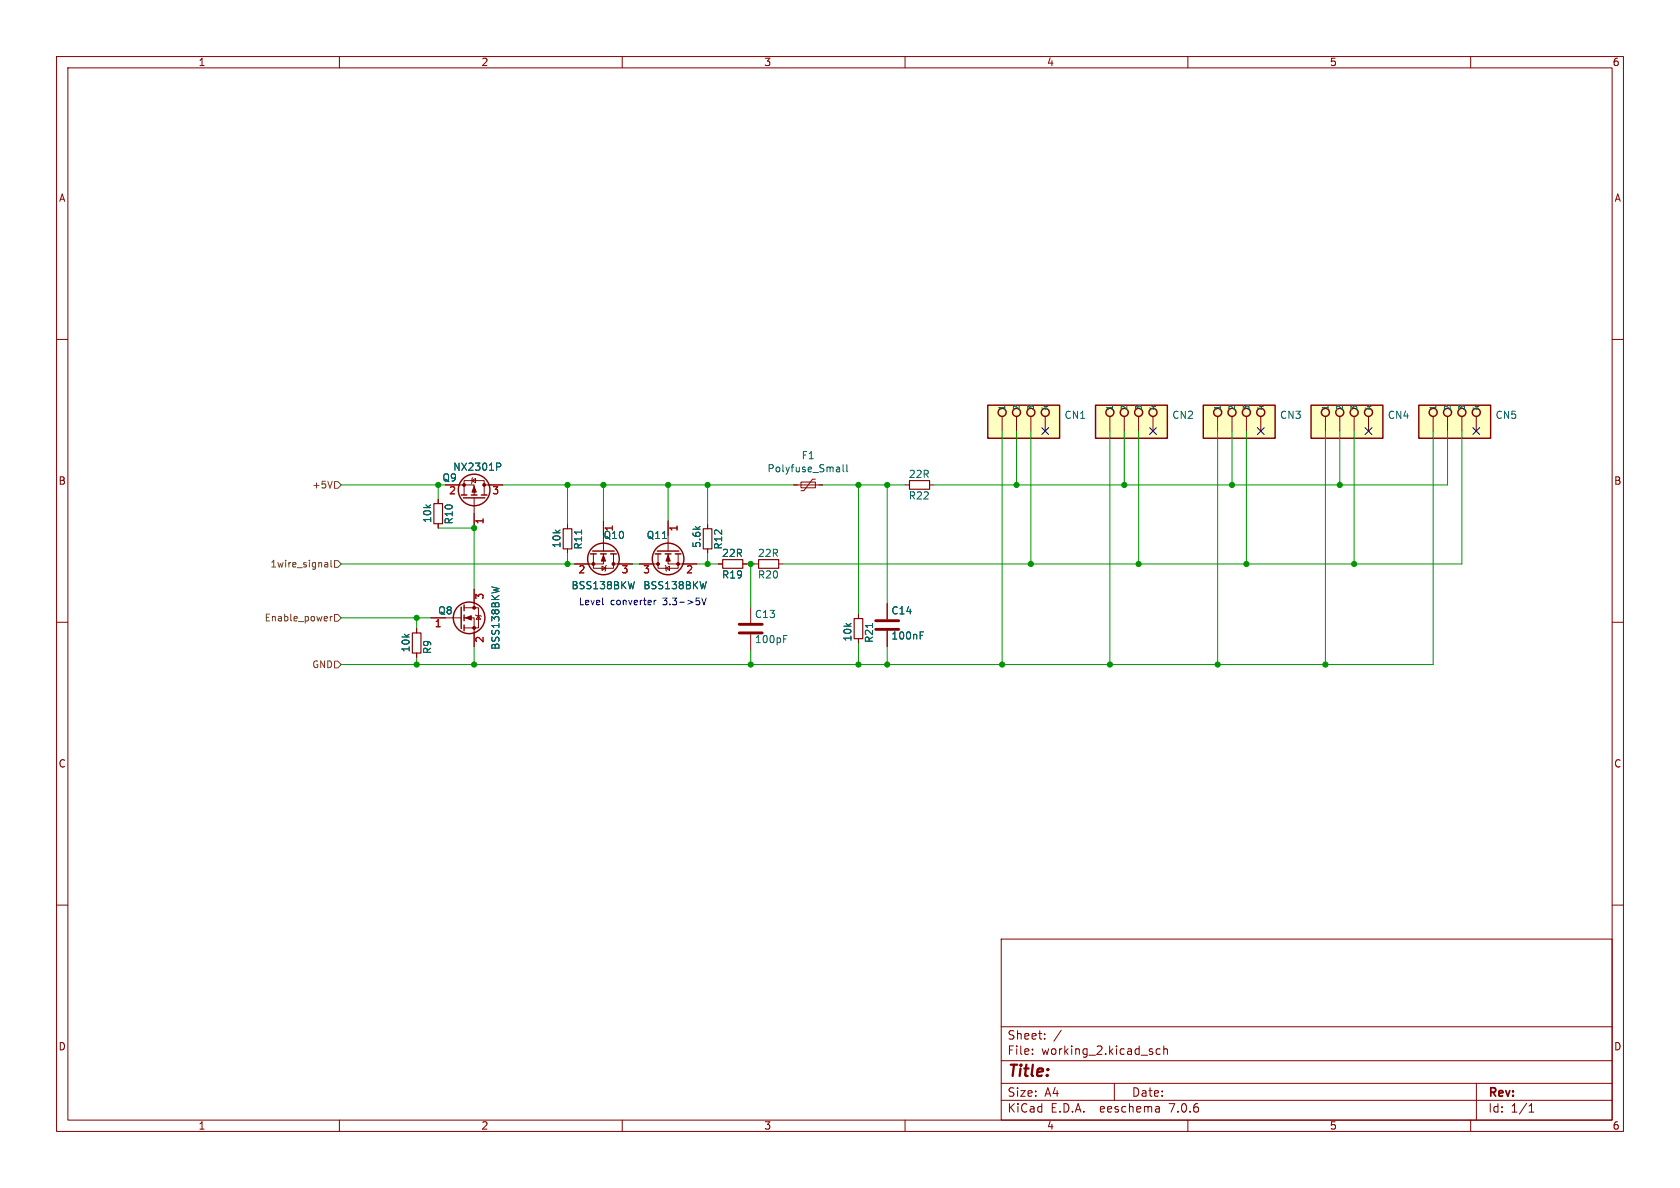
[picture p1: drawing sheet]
<svg xmlns="http://www.w3.org/2000/svg" width="297mm" height="210mm" viewBox="0 0 297 210" stroke-linecap="round" stroke-linejoin="round" font-family="sans-serif">
<g fill="none" stroke="#840000" stroke-width=".18">
<path d="M10 10h277v190h-277zM12 12h273v186h-273zM60 10v2M110 10v2M160 10v2M210 10v2M260 10v2M10 60h2M285 60h2M177.2 73.7v2.5M179.7 73.7v2.5M182.2 73.7v2.5"/>
<path d="M184.8 73.7v2.5M196.2 73.7v2.5M198.8 73.7v2.5M201.3 73.7v2.5M203.8 73.7v2.5M215.3 73.7v2.5M217.8 73.7v2.5M220.3 73.7v2.5M222.9 73.7v2.5M234.3 73.7v2.5M236.9 73.7v2.5M239.4 73.7v2.5"/>
<path d="M241.9 73.7v2.5M253.4 73.7v2.5M255.9 73.7v2.5M258.4 73.7v2.5M261 73.7v2.5M77.5 88.3v.7M77.5 92.6v.7M78.7 85.7h5.1v1.8M82 87.5v-2.5h3.6v2.5M83.4 85l.7-.4v.7zM83.6 84.5l-.2 .1v.7l-.1 .2M83.8 88v5.3"/>
<path d="M85.6 85.7h3.3M100.3 92.7v.8M100.3 97v.8M104.9 97.9v2.6h3.6v-2.6M106.7 97.9v1.8h-5.1M106.7 92.1v5.3M107.2 99.9l-.1 .2v.7l-.2 .2M108.5 99.7h3.3M113 99.7h3.3M116.3 97.9v2.6h3.6v-2.6M117.6 99.9l.1 .2v.7l.2 .2M118.1 97.9v1.8h5.1"/>
<path d="M118.1 92.1v5.3M125.1 92.7v.8M125.1 97v.8M127 99.7h.8M131.3 99.7h.8M133.3 99.7h.8M137.7 99.7h.7M140.3 85.7h5.1M141.6 85.2h2.5v1h-2.5zM144.1 84.7h-.5l-1.5 2h-.5M160 85.7h.8M164.3 85.7h.8"/>
<path d="M10 110h2M73.7 111.1v.8M73.7 115.4v.8M76.2 109.2h5.3M82 109.2h1.8v5.1M82 107.4h2.6v3.6h-2.6M83.8 104.1v3.3M84.1 108.7l.1 .1h.8l.1 .2M84.6 108.8l.4 .7h-.8zM106.4 100.1l.7 .4-.7 .3zM117.7 100.5l.7-.4v.7zM132.7 107.3v2.8"/>
<path d="M132.7 112.1v2.8M151.8 108.6v.7M151.8 112.9v.8M156.8 106.7v2.8M156.8 111.5v2.8M285 110h2M10 160h2M285 160h2M177 166h108v32h-108zM60 198v2M110 198v2M160 198v2"/>
<path d="M177 194.5h108M177 191.5h108M177 187.5h108M177 181.5h108M182.5 186.3v.1M182.5 185.5v.1M184.7 183.6v.1M184.7 182.8v.1M187.6 182.1l-1.3 2M197 191.5v3M204.9 195.7l.1 .9M205 196.5l-.2 .1"/>
<path d="M205 196h-.2M205.1 185.5l-.4-.1-.3 .3v.4l.1 .2h.6M205.7 185.5l.3-.1 .3 .1 .1 .9M205.7 184.9v1.5M210 198v2M260 198v2M261 191.5v6.5M270.3 196.6h.9M270.3 195.5l.4-.4v1.5"/>
</g>
<g fill="none" stroke="#840000" stroke-width=".25">
<path d="M174.6 71.6h12.7v5.9h-12.7zM193.7 71.6h12.7v5.9h-12.7zM212.7 71.6h12.7v5.9h-12.7zM231.8 71.6h12.7v5.9h-12.7zM250.8 71.6h12.7v5.9h-12.7zM81.5 87.5h1M81.9 88h3.8M83.3 87.5h1M85.1 87.5h1M104.4 97.9h1M104.8 97.4h3.8M106.2 97.9h1"/>
<path d="M107.9 97.9h1.1M115.8 97.9h1M116.2 97.4h3.8M117.6 97.9h1M119.4 97.9h1M81.5 107.3v3.8M82 106.9v1.1M82 108.7v1M82 110.5v1"/>
<circle cx="177.2" cy="72.9" r=".71"/>
<circle cx="179.7" cy="72.9" r=".71"/>
<circle cx="182.2" cy="72.9" r=".71"/>
<circle cx="184.8" cy="72.9" r=".71"/>
<circle cx="196.2" cy="72.9" r=".71"/>
<circle cx="198.8" cy="72.9" r=".71"/>
<circle cx="201.3" cy="72.9" r=".71"/>
<circle cx="203.8" cy="72.9" r=".71"/>
<circle cx="215.3" cy="72.9" r=".71"/>
<circle cx="217.8" cy="72.9" r=".71"/>
<circle cx="220.3" cy="72.9" r=".71"/>
<circle cx="222.9" cy="72.9" r=".71"/>
<circle cx="234.3" cy="72.9" r=".71"/>
<circle cx="236.9" cy="72.9" r=".71"/>
<circle cx="239.4" cy="72.9" r=".71"/>
<circle cx="241.9" cy="72.9" r=".71"/>
<circle cx="253.4" cy="72.9" r=".71"/>
<circle cx="255.9" cy="72.9" r=".71"/>
<circle cx="258.4" cy="72.9" r=".71"/>
<circle cx="261" cy="72.9" r=".71"/>
<circle cx="83.8" cy="86.6" r="2.79"/>
<circle cx="106.7" cy="98.8" r="2.79"/>
<circle cx="118.1" cy="98.8" r="2.79"/>
<circle cx="82.9" cy="109.2" r="2.79"/>
</g>
<g fill="#840000" stroke="#840000" stroke-width=".18">
<path d="M106.7 98.2l.4 1h-.8z"/>
<path d="M118.1 98.2l.4 1h-.8z"/>
<path d="M82.3 109.2l1-.4v.8z"/>
<path d="M83.8 86l.4 1h-.8z"/>
<circle cx="104.9" cy="99.7" r=".25"/>
<circle cx="108.5" cy="99.7" r=".25"/>
<circle cx="119.9" cy="99.7" r=".25"/>
<circle cx="116.3" cy="99.7" r=".25"/>
<circle cx="83.8" cy="111" r=".25"/>
<circle cx="83.8" cy="107.4" r=".25"/>
<circle cx="82" cy="85.7" r=".25"/>
<circle cx="85.6" cy="85.7" r=".25"/>
</g>
<g fill="none" stroke="#006464" stroke-width=".18">
<path d="M87.8 81.9h.5l.2 .2-.1 .4h-.6M102.8 93.7v.7M148.3 82.6l.1 .1v.7M148.4 83.3l-.4 .1M148.4 82.9h-.4M149 82.1v1.1l.2 .2M149.7 82.1v1.1l.2 .2M86.9 103.7l1.3 .3M112.2 102.8l-.3 1.3M124.9 102.8l-.3 1.3M138.5 112.9h.5M138.5 112.3h.6"/>
<path d="M154.2 110.2v.7M162.7 112.3h.4M162.7 111.7h.6"/>
</g>
<path d="M76.7 89h1.5v3.6h-1.5zM99.6 93.5h1.5v3.5h-1.5zM124.3 93.5h1.6v3.5h-1.6zM127.8 98.9h3.5v1.6h-3.5zM134.1 98.9h3.6v1.6h-3.6zM160.8 85h3.5v1.5h-3.5zM72.9 111.9h1.5v3.5h-1.5zM151 109.3h1.5v3.6h-1.5z" fill="none" stroke="#840000" stroke-width=".2"/>
<g fill="#ffffc2" stroke="#ffffc2" stroke-width=".18">
<path d="M231.8 71.6h12.7v5.9h-12.7z"/>
<path d="M212.7 71.6h12.7v5.9h-12.7z"/>
<path d="M250.8 71.6h12.7v5.9h-12.7z"/>
<path d="M193.7 71.6h12.7v5.9h-12.7z"/>
<path d="M174.6 71.6h12.7v5.9h-12.7z"/>
</g>
<path d="M130.7 111.9h4M130.7 110.4h4M154.8 111.3h4.1M154.8 109.7h4.1" fill="none" stroke="#840000" stroke-width=".51"/>
<path d="M57.4 99.5h.5v.7M57.9 99.7l-.4 .1-.1 .2M58.5 99v1.1l.2 .1M58.7 85.1l-.4 1.2M59.1 85.1h.6l.6 .6-.6 .6h-.6zM59.1 99.1h.6l.6 .6-.6 .6h-.6zM57.4 100.1l.1 .1h.4M58.4 109v.8M58.7 109l-.3 .2M59.1 116.9h.6l.6 .6-.6 .6h-.6zM59.1 108.6h.6l.6 .6-.6 .6h-.6z" fill="none" stroke="#725600" stroke-width=".18"/>
<path d="M106.6 106.9h.1M115.6 106.1v.8M116 106.1l-.4 .2M124.1 105.7l.3 1.2 .4-1.2" fill="none" stroke="#0000c2" stroke-width=".18"/>
<g fill="none" stroke="#009600" stroke-width=".18">
<path d="M177.2 76.2v41.3M179.7 76.2v9.5M182.2 76.2v23.5M196.2 76.2v41.3M198.8 76.2v9.5M201.3 76.2v23.5M215.3 76.2v41.3M217.8 76.2v9.5M220.3 76.2v23.5M234.3 76.2v41.3M236.9 76.2v9.5M239.4 76.2v23.5"/>
<path d="M253.4 76.2v41.3h-193.1M255.9 76.2v9.5h-90.8M258.4 76.2v23.5h-120M60.3 85.7h18.4M60.3 99.7h41.3M77.5 93.3h6.3v10.8M77.5 85.7v2.6M88.9 85.7h51.4M100.3 85.7v7M100.3 97.8v1.9M106.7 85.7v6.4M111.8 99.7h1.2"/>
<path d="M118.1 85.7v6.4M123.2 99.7h3.8M125.1 85.7v7M125.1 97.8v1.9M132.1 99.7h1.2M132.7 99.7v7.6M145.4 85.7h14.6M151.8 85.7v22.9M156.8 85.7v21M60.3 109.2h15.9M73.7 109.2v1.9M73.7 116.2v1.3"/>
<path d="M83.8 114.3v3.2M132.7 114.9v2.6M151.8 113.7v3.8M156.8 114.3v3.2"/>
</g>
<path d="M184.2 75.6l1.2 1.2M185.4 75.6l-1.2 1.2M203.2 75.6l1.2 1.2M204.4 75.6l-1.2 1.2M222.3 75.6l1.2 1.2M223.5 75.6l-1.2 1.2M241.3 75.6l1.2 1.2M242.5 75.6l-1.2 1.2M260.4 75.6l1.2 1.2M261.6 75.6l-1.2 1.2" fill="none" stroke="#000084" stroke-width=".18"/>
<g fill="#009600" stroke="#009600" stroke-width=".18">
<circle cx="83.8" cy="117.5" r=".46"/>
<circle cx="100.3" cy="85.7" r=".46"/>
<circle cx="106.7" cy="85.7" r=".46"/>
<circle cx="83.8" cy="93.3" r=".46"/>
<circle cx="77.5" cy="85.7" r=".46"/>
<circle cx="73.7" cy="117.5" r=".46"/>
<circle cx="73.7" cy="109.2" r=".46"/>
<circle cx="100.3" cy="99.7" r=".46"/>
<circle cx="220.3" cy="99.7" r=".46"/>
<circle cx="236.9" cy="85.7" r=".46"/>
<circle cx="234.3" cy="117.5" r=".46"/>
<circle cx="239.4" cy="99.7" r=".46"/>
<circle cx="156.8" cy="117.5" r=".46"/>
<circle cx="151.8" cy="117.5" r=".46"/>
<circle cx="177.2" cy="117.5" r=".46"/>
<circle cx="125.1" cy="99.7" r=".46"/>
<circle cx="118.1" cy="85.7" r=".46"/>
<circle cx="125.1" cy="85.7" r=".46"/>
<circle cx="151.8" cy="85.7" r=".46"/>
<circle cx="132.7" cy="117.5" r=".46"/>
<circle cx="132.7" cy="99.7" r=".46"/>
<circle cx="217.8" cy="85.7" r=".46"/>
<circle cx="179.7" cy="85.7" r=".46"/>
<circle cx="196.2" cy="117.5" r=".46"/>
<circle cx="215.3" cy="117.5" r=".46"/>
<circle cx="201.3" cy="99.7" r=".46"/>
<circle cx="156.8" cy="85.7" r=".46"/>
<circle cx="182.2" cy="99.7" r=".46"/>
<circle cx="198.8" cy="85.7" r=".46"/>
</g>
<text font-size="2.8" fill="#840000" x="178" y="190.9">Title:</text>
<g font-size="2.1" fill="#840000">
<text x="178" y="184">Sheet:</text>
<text x="178" y="186.7">File:</text>
<text x="184.1" y="186.7">working_2.kicad_sch</text>
<text x="178" y="196.9">KiCad</text>
<text x="178" y="194.1">Size:</text>
<text x="184.7" y="194.1">A4</text>
<text x="185.7" y="196.9">E.D.A.</text>
<text x="194.6" y="196.9">eeschema</text>
<text x="200" y="194.1">Date:</text>
<text x="207" y="196.9">7.0.6</text>
<text x="263" y="194.3">Rev:</text>
<text x="263" y="196.9">Id:</text>
<text x="267.1" y="196.9">1/1</text>
</g>
<g font-size="1.8" fill="#840000">
<text x="35" y="11.9">1</text>
<text x="85" y="11.9">2</text>
<text x="135" y="11.9">3</text>
<text x="185" y="11.9">4</text>
<text x="235" y="11.9">5</text>
<text x="285" y="11.9">6</text>
<text x="10.3" y="35.9">A</text>
<text x="285.3" y="35.9">A</text>
<text x="10.3" y="85.9">B</text>
<text x="285.3" y="85.9">B</text>
<text x="10.3" y="135.9">C</text>
<text x="285.3" y="135.9">C</text>
<text x="10.3" y="185.9">D</text>
<text x="285.3" y="185.9">D</text>
<text x="35" y="199.9">1</text>
<text x="85" y="199.9">2</text>
<text x="135" y="199.9">3</text>
<text x="185" y="199.9">4</text>
<text x="235" y="199.9">5</text>
<text x="285" y="199.9">6</text>
</g>
<g font-size="1.8" fill="#006464">
<text x="188.1" y="74.2">CN1</text>
<text x="207.1" y="74.2">CN2</text>
<text x="226.2" y="74.2">CN3</text>
<text x="245.2" y="74.2">CN4</text>
<text x="264.3" y="74.2">CN5</text>
<text x="80" y="83.4">NX2301P</text>
<text x="135.6" y="83.7">Polyfuse_Small</text>
<text x="141.6" y="81.4">F1</text>
<text x="78.1" y="85.3">Q9</text>
<text x="160.6" y="88.5">R22</text>
<text x="160.6" y="84.7">22R</text>
<text x="76.4" y="92.6" transform="rotate(-90 76.4 92.6)">10k</text>
<text x="80.2" y="92.8" transform="rotate(-90 80.2 92.8)">R10</text>
<text x="106.6" y="95.5">Q10</text>
<text x="114.2" y="95.5">Q11</text>
<text x="99.3" y="97" transform="rotate(-90 99.3 97)">10k</text>
<text x="103.1" y="97.2" transform="rotate(-90 103.1 97.2)">R11</text>
<text x="124.1" y="97" transform="rotate(-90 124.1 97)">5.6k</text>
<text x="127.5" y="98.7">22R</text>
<text x="127.9" y="97.2" transform="rotate(-90 127.9 97.2)">R12</text>
<text x="133.9" y="98.7">22R</text>
<text x="100.9" y="104.4">BSS138BKW</text>
<text x="113.6" y="104.4">BSS138BKW</text>
<text x="127.5" y="102.5">R19</text>
<text x="133.9" y="102.5">R20</text>
<text x="77.4" y="108.8">Q8</text>
<text x="133.4" y="113.9">100pF</text>
<text x="133.4" y="109.4">C13</text>
<text x="150.7" y="113.5" transform="rotate(-90 150.7 113.5)">10k</text>
<text x="154.5" y="113.8" transform="rotate(-90 154.5 113.8)">R21</text>
<text x="157.5" y="113.3">100nF</text>
<text x="157.5" y="108.8">C14</text>
<text x="72.6" y="115.4" transform="rotate(-90 72.6 115.4)">10k</text>
<text x="76.4" y="115.7" transform="rotate(-90 76.4 115.7)">R9</text>
<text x="88.5" y="115" transform="rotate(-90 88.5 115)">BSS138BKW</text>
</g>
<g font-size="1.8" fill="#a90000">
<text x="79.3" y="87.7">2</text>
<text x="86.9" y="87.7">3</text>
<text x="85.8" y="92.8" transform="rotate(-90 85.8 92.8)">1</text>
<text x="108.7" y="94.1" transform="rotate(-90 108.7 94.1)">1</text>
<text x="120.1" y="94.1" transform="rotate(-90 120.1 94.1)">1</text>
<text x="102.2" y="101.7">2</text>
<text x="109.8" y="101.7">3</text>
<text x="113.6" y="101.7">3</text>
<text x="121.2" y="101.7">2</text>
<text x="85.8" y="106.1" transform="rotate(-90 85.8 106.1)">3</text>
<text x="76.8" y="111.2">1</text>
<text x="85.8" y="113.7" transform="rotate(-90 85.8 113.7)">2</text>
</g>
<g font-size="1.7" fill="#725600">
<text x="55.1" y="86.6">+5V</text>
<text x="47.7" y="100.5">1wire_signal</text>
<text x="46.7" y="110">Enable_power</text>
<text x="55.1" y="118.3">GND</text>
</g>
<g font-size="1.7" fill="#0000c2">
<text x="102.2" y="107.1">Level</text>
<text x="107.9" y="107.1">converter</text>
<text x="117.3" y="107.1">3.3-&gt;5V</text>
</g>
<g font-size="1.4" fill="#006464">
<text x="177.9" y="72.6" transform="rotate(-90 177.9 72.6)">1</text>
<text x="180.4" y="72.6" transform="rotate(-90 180.4 72.6)">2</text>
<text x="183" y="72.6" transform="rotate(-90 183 72.6)">3</text>
<text x="185.5" y="72.6" transform="rotate(-90 185.5 72.6)">4</text>
<text x="197" y="72.6" transform="rotate(-90 197 72.6)">1</text>
<text x="199.5" y="72.6" transform="rotate(-90 199.5 72.6)">2</text>
<text x="202" y="72.6" transform="rotate(-90 202 72.6)">3</text>
<text x="204.6" y="72.6" transform="rotate(-90 204.6 72.6)">4</text>
<text x="216" y="72.6" transform="rotate(-90 216 72.6)">1</text>
<text x="218.5" y="72.6" transform="rotate(-90 218.5 72.6)">2</text>
<text x="221.1" y="72.6" transform="rotate(-90 221.1 72.6)">3</text>
<text x="223.6" y="72.6" transform="rotate(-90 223.6 72.6)">4</text>
<text x="235.1" y="72.6" transform="rotate(-90 235.1 72.6)">1</text>
<text x="237.6" y="72.6" transform="rotate(-90 237.6 72.6)">2</text>
<text x="240.1" y="72.6" transform="rotate(-90 240.1 72.6)">3</text>
<text x="242.7" y="72.6" transform="rotate(-90 242.7 72.6)">4</text>
<text x="254.1" y="72.6" transform="rotate(-90 254.1 72.6)">1</text>
<text x="256.6" y="72.6" transform="rotate(-90 256.6 72.6)">2</text>
<text x="259.2" y="72.6" transform="rotate(-90 259.2 72.6)">3</text>
<text x="261.7" y="72.6" transform="rotate(-90 261.7 72.6)">4</text>
</g>
</svg>
